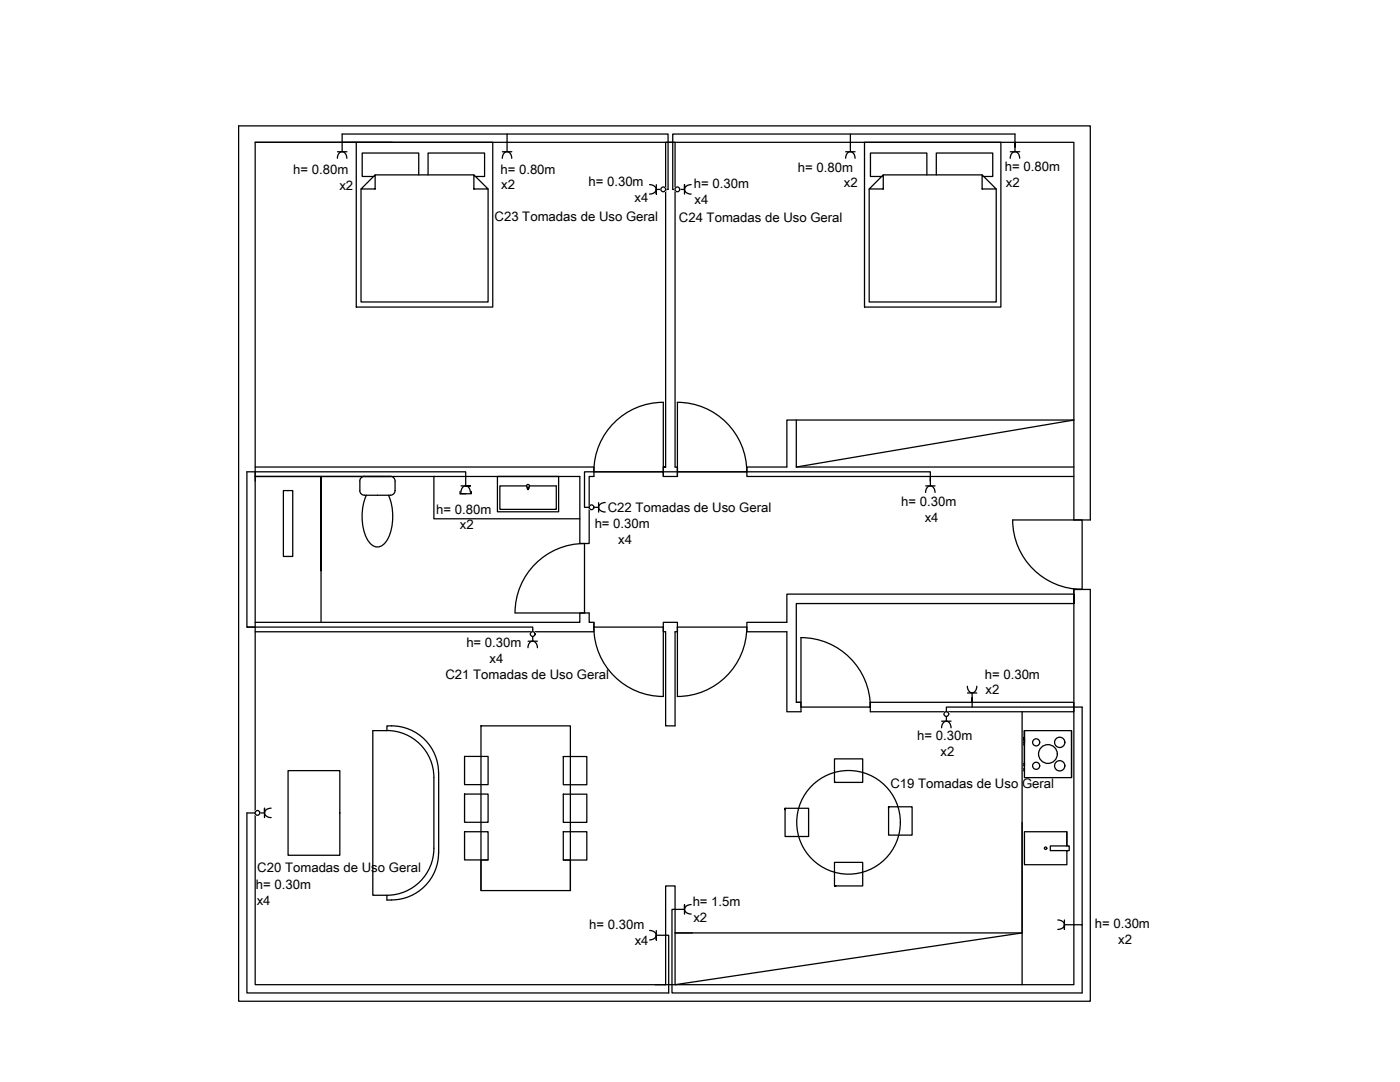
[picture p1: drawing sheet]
<svg xmlns="http://www.w3.org/2000/svg" width="279mm" height="216mm" viewBox="0 0 279 216" stroke-linecap="round" stroke-linejoin="round" font-family="sans-serif">
<!-- layer: 0 -->
<g fill="none" stroke="#000" stroke-width=".25">
<path d="M50.9 28.4h163.4v75.4h3.3v-78.7h-170v174.7h170v-82.2h-3.3v2.8v-1.9h-57.3v5.7h-7.9v1.9h7.9v15.9h2.9v-14.8a13.9 13.9 0 0 1 13.8 13.9M50.9 28.4v168.1h163.4v-78.9h1.7v-13.8h-13.9a13.9 13.9 0 0 0 13.9 13.8M50.9 28.4h27.4M71.1 28.4h27.2v32.9h-27.2zM72.1 37.7v22.6h25.3v-22.6M72.1 37.7l2.8-2.8v2.8zM74.9 34.9h19.7M83.6 34.9v-4.4h-11.3v4.7h2.2M85.4 34.9v-4.4h11.3v4.7h-1.8M94.6 34.9l2.8 2.8h-2.8zM172.5 28.4h27.2v32.9h-27.2zM173.5 37.7v22.6h25.3v-22.6"/>
<path d="M176.3 34.9v2.8h-2.8zM176.3 34.9h19.7M185 34.9v-4.4h-11.3v4.7h2.3M186.9 34.9v-4.4h11.2v4.7h-1.8M196 34.9l2.8 2.8h-2.8zM50.9 93.2h67.6v.9M50.9 94.1v1.9M56.6 97.9h1.8v13.1h-1.8zM64 95.1l.1 29.1M72.7 95.1a.94 .94 0 0 0-.9 .9v1.9a.91 .91 0 0 0 .9 .9h5.2M73.1 98.8a10.5 10.5 0 0 0 .5 9.3 1.94 1.94 0 0 0 1.7 1 1.94 1.94 0 0 0 1.7-1 10.4 10.4 0 0 0 .5-9.3M77.9 95.1a.94 .94 0 0 1 .9 .9v1.9a.94 .94 0 0 1-.9 .9"/>
<path d="M77.9 95.1h-27h64.8v13.4h.9M86.6 95.1v8.4h29.1M99.3 95.1h12.2v7h-12.2zM105.1 97h-5.3v4.6h11.2v-4.6h-5.3M105.2 96.7h.2l.3 .2-.3 .8-.3-.8zM118.5 94.1a13.9 13.9 0 0 1 13.9-13.8v13.8M118.5 94.1v1h-.9v13.4h-1M118.5 94.1h13.9v1M132.4 93.2h.4h-.4v.9M132.8 93.2v-64.8h1.9v64.8h.5v1.9h-2.8v-1M135.2 80.3a13.9 13.9 0 0 1 13.8 13.8M135.2 94.1h13.9"/>
<path d="M135.2 80.3v14.8M149.1 94.1v1h65.2M158.9 83.8h-1.9v9.4h-7.9v.9M158.9 83.8h55.4l-55.4 9.4zM158.9 93.2h55.4M116.6 108.5a13.9 13.9 0 0 0-13.8 13.8M116.6 108.5v13.8h1v1.9h.9v.9M102.8 122.3h13.8h-.9v1.9h-64.8M118.5 125.1a13.9 13.9 0 0 0 13.9 13.9v-13.9M118.5 125.1v1h-67.6M118.5 124.2v.9M118.5 125.1h13.9"/>
<path d="M132.4 125.1v1h.4v18.7h1.9v-18.7h.5v-1M132.4 125.1v-.9h2.8v.9M135.2 125.1h13.9M135.2 125.1v13.9M149 125.1a13.9 13.9 0 0 1-13.8 13.9M214.3 120.4h-55.4v19.7h1M57.5 153.8h10.3v16.9h-10.3zM77.2 145.8a9.4 9.4 0 0 1 9.4 9.4v14.1M87.5 154.2a9.5 9.5 0 0 0-10.3-9.4v1h-2.8v32.8h2.8v1h.9M87.5 154.2v16M92.7 150.9h4.7v5.7h-4.7zM92.7 158.4h4.7v5.7h-4.7z"/>
<path d="M96 144.8h17.8v32.9h-17.8zM112.4 151h4.7v5.6h-4.7zM112.4 158.5h4.7v5.6h-4.7zM158.9 140.1h1v1h13.8v-1v1.9h40.6v-1.9h-40.6M166.5 156.1h5.7v-4.7h-5.7v4.7h.3M204 142v54.5M204.4 147.7v-.6v1v-2.3v7M204.4 153.3v.5v-.5M204.4 152.3v.5v-.5M204.4 145.8h9.4v9.4h-9.4zM204.4 147.7v.9v-.5M213.8 145.8v9.4"/>
<path d="M86.6 169.3a9.4 9.4 0 0 1-9.4 9.3M87.5 170.2a9.4 9.4 0 0 1-9.4 9.4M92.7 166h4.7v5.6h-4.7zM97.4 171.6h-1.4v6.1M112.4 166h4.7v5.6h-4.7zM112.4 171.6h1.4v6.1M156.7 161.3v5.6h4.7v-5.6h-4.7v.3M166.5 176.8h5.7v-4.7h-5.7v4.7h.3M177.3 161v5.6h4.7v-5.6h-4.7v.3M212.9 166v2.8h-3.3v.9h3.8v-.9h-.5v-2.8h-8.5v6.5h8.5v-2.8M134.7 186.2h69.3l-69.3 10.3zM138.2 186.2h-3.5v-9.4h-1.9v19.7h-2.1"/>
<circle cx="105.4" cy="97.4" r=".14"/>
<circle cx="206.8" cy="148.1" r=".71"/>
<circle cx="206.8" cy="152.8" r=".71"/>
<circle cx="209.1" cy="150.5" r="1.87"/>
<circle cx="211.5" cy="148.1" r="1.03"/>
<circle cx="211.5" cy="152.8" r="1.03"/>
<circle cx="169.3" cy="164.1" r="10.3"/>
<circle cx="208.7" cy="169.3" r=".24"/>
</g>
<!-- layer: Tomada -->
<g fill="none" stroke="#000" stroke-width=".25">
<path d="M67.3 31.6a.98 .98 0 0 1 .4-1.1 .98 .98 0 0 1 1.1 0l.4 1.1M67.4 30.3h1.8M68.3 28.4h2.8M68.3 28.4v1.9M68.3 28.4v-1.7h65v11.1h-.5M100.2 31.6a.98 .98 0 0 1 .4-1.1 .98 .98 0 0 1 1.1 0l.4 1.1M100.3 30.3h1.9M101.2 26.7v3.6M129.6 36.8a.98 .98 0 0 1 1.1 .4 .98 .98 0 0 1 0 1.1l-1.1 .4M131 36.8v1.9v-.9h.9M135.7 37.8h.9v-1v1.9M137.9 36.8a.98 .98 0 0 0-1 .4 .98 .98 0 0 0 0 1.1l1 .4"/>
<path d="M168.8 30.3h1.8M168.8 31.6a.98 .98 0 0 1 .3-1.1 .98 .98 0 0 1 1.2 0l.3 1.1M169.7 26.7v3.6M201.6 31.6a.98 .98 0 0 1 .4-1.1 .98 .98 0 0 1 1.1 0l.4 1.1M201.6 30.3h1.9M202.6 29.3v-.9v1.9M202.6 28.4v-1.7h-68.3v11.1h.4M91.8 98.1v.4h2.3v-.4M91.8 98.5h1.1M92 98.3a.98 .98 0 0 1 .4-1.1 .98 .98 0 0 1 1.1 0l.4 1.1M92 97h1.9h-1v-2.9h-43.6v31h1.6M184.7 98.3a.98 .98 0 0 1 .4-1.1 .98 .98 0 0 1 1.1 0l.4 1.1"/>
<path d="M184.7 97h1.9M185.7 96v-.9v1.9M185.7 95.1v-1h-69.1v7.1h1M118.5 101.2h1M119.5 100.3v1.9M120.8 100.3a.98 .98 0 0 0-1.1 .4 .98 .98 0 0 0 0 1.1l1.1 .4M49.3 125.1h57v1M105.4 129.2a.98 .98 0 0 1 .3-1 .98 .98 0 0 1 1.2 0l.4 1M105.4 127.9h1.9M106.3 127v.9M193.1 136.9a.98 .98 0 0 0 .3 1.1 .98 .98 0 0 0 1.2 0l.3-1.1M193.1 138.3h1.8"/>
<path d="M194 138.3v1.8v-.9M187.9 143.9h1.9M187.9 145.2a.98 .98 0 0 1 .4-1 .98 .98 0 0 1 1.1 0l.4 1M188.9 142v-.9h27.1v43.4M188.9 143v.9M194 140.1v1M50.9 162.2h-1.6v35.9h84.2v-11.5h-2.5v1v-1.9M51.9 162.2h.9v-.9v1.8M54.1 161.3a.98 .98 0 0 0-1 .3 .98 .98 0 0 0-.1 1.2l1.1 .3M129.6 185.7a.98 .98 0 0 1 1.1 .3 .98 .98 0 0 1 0 1.2l-1.1 .4M136.6 182.4v-1.9v1h-2.5v16.6h81.9v-13.6h-3.6v1v-1.9M137.9 180.5a.98 .98 0 0 0-1 .4 .98 .98 0 0 0 0 1.1l1 .4"/>
<path d="M211.1 183.6a.98 .98 0 0 1 1.1 .3 .98 .98 0 0 1 0 1.2l-1.1 .4"/>
<circle cx="132.4" cy="37.8" r=".48"/>
<circle cx="135.2" cy="37.8" r=".48"/>
<circle cx="118.1" cy="101.2" r=".48"/>
<circle cx="106.3" cy="126.5" r=".48"/>
<circle cx="188.9" cy="142.5" r=".48"/>
<circle cx="51.4" cy="162.2" r=".48"/>
</g>
<g fill="#fff" stroke="#fff" stroke-width=".2">
<path d="M135.1 37.3h.2z"/>
<path d="M135.1 38.2h.2z"/>
<path d="M132.3 37.3h.1z"/>
<path d="M132.3 38.2h.2z"/>
<path d="M118 100.8h.1z"/>
<path d="M118 101.7h.2z"/>
<path d="M188.8 142h.1z"/>
<path d="M188.8 143h.2z"/>
<path d="M51.3 161.7h.1z"/>
<path d="M51.3 162.7h.2z"/>
<path d="M106.3 126.1h.1z"/>
<path d="M106.2 127h.2z"/>
<path d="M135.1 37.3h.2zM135.1 37.3h.2z"/>
<path d="M135.1 37.3l.2 .1zM135 37.4h.3z"/>
<path d="M135 37.4h.4zM135 37.4h.4z"/>
<path d="M135 37.4h.4zM135 37.4h.4z"/>
<path d="M135 37.4h.5zM135 37.4h.5z"/>
<path d="M134.9 37.4h.6zM134.9 37.4h.6z"/>
<path d="M134.9 37.4l.6 .1zM134.9 37.5h.6z"/>
<path d="M134.9 37.5h.7zM134.9 37.5h.7z"/>
<path d="M134.8 37.5h.8zM134.8 37.5h.8z"/>
<path d="M134.8 37.5l.8 .1zM134.8 37.5l.8 .1z"/>
<path d="M134.8 37.6h.8zM134.8 37.6h.8z"/>
<path d="M134.8 37.6h.8zM134.8 37.6h.8z"/>
<path d="M134.7 37.6l1 .1zM134.7 37.6l1 .1z"/>
<path d="M134.7 37.7l1 .1zM134.7 37.7l1 .1z"/>
<path d="M134.7 37.8h1zM134.7 37.8h1z"/>
<path d="M134.7 37.8h1zM134.7 37.8h1z"/>
<path d="M134.7 37.8l1 .1zM134.7 37.8l1 .1z"/>
<path d="M134.7 37.9h1zM134.7 37.9h.9z"/>
<path d="M134.7 37.9l.9 .1zM134.7 37.9l.9 .1z"/>
<path d="M134.8 38h.8zM134.8 38h.8z"/>
<path d="M134.8 38h.8zM134.8 38l.8 .1z"/>
<path d="M134.8 38.1h.8zM134.8 38.1h.8z"/>
<path d="M134.8 38.1h.8zM134.8 38.1h.7z"/>
<path d="M134.9 38.1h.6zM134.9 38.1h.6z"/>
<path d="M134.9 38.1h.6zM134.9 38.1l.6 .1z"/>
<path d="M134.9 38.2h.6zM134.9 38.2h.5z"/>
<path d="M135 38.2h.4zM135 38.2h.4z"/>
<path d="M135 38.2h.4zM135 38.2h.3z"/>
<path d="M135 38.2h.3zM135 38.2h.3z"/>
<path d="M135.1 38.2l.2 .1zM135.1 38.3h.2z"/>
<path d="M132.3 37.3h.2zM132.3 37.3h.2z"/>
<path d="M132.3 37.3l.2 .1zM132.2 37.4h.3z"/>
<path d="M132.2 37.4h.4zM132.2 37.4h.4z"/>
<path d="M132.2 37.4h.4zM132.1 37.4h.5z"/>
<path d="M132.1 37.4h.6zM132.1 37.4h.6z"/>
<path d="M132.1 37.4h.6zM132.1 37.4h.6z"/>
<path d="M132.1 37.4l.6 .1zM132 37.5h.7z"/>
<path d="M132 37.5h.8zM132 37.5h.8z"/>
<path d="M132 37.5h.8zM132 37.5h.8z"/>
<path d="M132 37.5l.8 .1zM132 37.5l.8 .1z"/>
<path d="M132 37.6h.8zM132 37.6h.8z"/>
<path d="M132 37.6h.8zM132 37.6h.8z"/>
<path d="M131.9 37.6l.9 .1zM131.9 37.6l.9 .1z"/>
<path d="M131.9 37.7l.9 .1zM131.9 37.7l.9 .1z"/>
<path d="M131.9 37.8h.9zM131.9 37.8h.9z"/>
<path d="M131.9 37.8h.9zM131.9 37.8h.9z"/>
<path d="M131.9 37.8l.9 .1zM131.9 37.8l.9 .1z"/>
<path d="M131.9 37.9h.9zM131.9 37.9h.9z"/>
<path d="M131.9 37.9l.9 .1zM131.9 37.9l.9 .1z"/>
<path d="M132 38h.8zM132 38h.8z"/>
<path d="M132 38h.8zM132 38l.8 .1z"/>
<path d="M132 38.1h.8zM132 38.1h.8z"/>
<path d="M132 38.1h.8zM132 38.1h.7z"/>
<path d="M132 38.1h.7zM132 38.1h.7z"/>
<path d="M132.1 38.1h.6zM132.1 38.1l.6 .1z"/>
<path d="M132.1 38.2h.6zM132.1 38.2h.5z"/>
<path d="M132.1 38.2h.5zM132.1 38.2h.5z"/>
<path d="M132.2 38.2h.4zM132.2 38.2h.3z"/>
<path d="M132.2 38.2h.3zM132.2 38.2h.3z"/>
<path d="M132.3 38.2l.1 .1zM132.3 38.3h.1z"/>
<path d="M118 100.8h.2zM118 100.8h.2z"/>
<path d="M118 100.8h.2zM117.9 100.8h.3z"/>
<path d="M117.9 100.8h.4zM117.9 100.8h.4z"/>
<path d="M117.9 100.8h.4zM117.8 100.8h.5z"/>
<path d="M117.8 100.8l.5 .1zM117.8 100.9h.5z"/>
<path d="M117.8 100.9h.6zM117.8 100.9h.6z"/>
<path d="M117.8 100.9h.6zM117.7 100.9h.7z"/>
<path d="M117.7 100.9l.7 .1zM117.7 100.9l.7 .1z"/>
<path d="M117.7 101h.7zM117.7 101h.7z"/>
<path d="M117.7 101h.8zM117.7 101h.8z"/>
<path d="M117.6 101l.9 .1zM117.6 101l.9 .1z"/>
<path d="M117.6 101.1h.9zM117.6 101.1h.9z"/>
<path d="M117.6 101.1h.9zM117.6 101.1h.9z"/>
<path d="M117.6 101.1l.9 .1zM117.6 101.1l.9 .1z"/>
<path d="M117.6 101.2h.9zM117.6 101.2h.9z"/>
<path d="M117.6 101.2l.9 .1zM117.6 101.2l.9 .1z"/>
<path d="M117.6 101.3h.9zM117.6 101.3h.9z"/>
<path d="M117.6 101.3l.9 .1zM117.6 101.3l.9 .1z"/>
<path d="M117.6 101.4h.9zM117.6 101.4h.9z"/>
<path d="M117.6 101.4h.9zM117.6 101.4l.9 .1z"/>
<path d="M117.6 101.5h.9zM117.6 101.5h.8z"/>
<path d="M117.7 101.5h.7zM117.7 101.5h.7z"/>
<path d="M117.7 101.5h.7zM117.7 101.5l.7 .1z"/>
<path d="M117.7 101.6h.7zM117.7 101.6h.7z"/>
<path d="M117.8 101.6h.6zM117.8 101.6h.5z"/>
<path d="M117.8 101.6h.5zM117.8 101.6l.5 .1z"/>
<path d="M117.8 101.7h.5zM117.8 101.7h.5z"/>
<path d="M117.9 101.7h.4zM117.9 101.7h.3z"/>
<path d="M117.9 101.7h.3zM117.9 101.7h.3z"/>
<path d="M118 101.7h.1zM118 101.7h.1z"/>
<path d="M188.8 142h.2zM188.8 142h.2z"/>
<path d="M188.8 142h.2zM188.7 142h.3z"/>
<path d="M188.7 142l.4 .1zM188.7 142.1h.4z"/>
<path d="M188.7 142.1h.4zM188.6 142.1h.5z"/>
<path d="M188.6 142.1h.5zM188.6 142.1h.5z"/>
<path d="M188.6 142.1h.6zM188.6 142.1h.6z"/>
<path d="M188.6 142.1l.6 .1zM188.6 142.1l.6 .1z"/>
<path d="M188.5 142.2h.7zM188.5 142.2h.7z"/>
<path d="M188.5 142.2h.8zM188.5 142.2h.8z"/>
<path d="M188.5 142.2l.8 .1zM188.5 142.2l.8 .1z"/>
<path d="M188.4 142.3h.9zM188.4 142.3h.9z"/>
<path d="M188.4 142.3l.9 .1zM188.4 142.3l.9 .1z"/>
<path d="M188.4 142.4h.9zM188.4 142.4h.9z"/>
<path d="M188.4 142.4h.9zM188.4 142.4h.9z"/>
<path d="M188.4 142.4l.9 .1zM188.4 142.4l.9 .1z"/>
<path d="M188.4 142.5h.9zM188.4 142.5h.9z"/>
<path d="M188.4 142.5l.9 .1zM188.4 142.5l.9 .1z"/>
<path d="M188.4 142.6h.9zM188.4 142.6h.9z"/>
<path d="M188.4 142.6h.9zM188.4 142.6l.9 .1z"/>
<path d="M188.4 142.7h.9zM188.4 142.7h.9z"/>
<path d="M188.4 142.7h.9zM188.4 142.7h.9z"/>
<path d="M188.5 142.7h.8zM188.5 142.7l.7 .1z"/>
<path d="M188.5 142.8h.7zM188.5 142.8h.7z"/>
<path d="M188.5 142.8h.7zM188.5 142.8h.7z"/>
<path d="M188.6 142.8h.6zM188.6 142.8l.5 .1z"/>
<path d="M188.6 142.9h.5zM188.6 142.9h.5z"/>
<path d="M188.6 142.9h.5zM188.6 142.9h.5z"/>
<path d="M188.7 142.9h.4zM188.7 142.9h.3z"/>
<path d="M188.7 142.9h.3zM188.7 142.9l.3 .1z"/>
<path d="M188.8 143h.1zM188.8 143h.1z"/>
<path d="M51.3 161.7h.2zM51.3 161.7h.2z"/>
<path d="M51.3 161.7l.2 .1zM51.2 161.8h.3z"/>
<path d="M51.2 161.8h.4zM51.2 161.8h.4z"/>
<path d="M51.2 161.8h.4zM51.2 161.8h.4z"/>
<path d="M51.2 161.8h.5zM51.1 161.8h.6z"/>
<path d="M51.1 161.8l.6 .1zM51.1 161.9h.6z"/>
<path d="M51.1 161.9h.6zM51.1 161.9h.6z"/>
<path d="M51.1 161.9h.7zM51 161.9h.8z"/>
<path d="M51 161.9l.8 .1zM51 161.9l.8 .1z"/>
<path d="M51 162h.8zM51 162h.8z"/>
<path d="M51 162h.8zM51 162h.8z"/>
<path d="M50.9 162l.9 .1zM50.9 162l.9 .1z"/>
<path d="M50.9 162.1h1zM50.9 162.1h1z"/>
<path d="M50.9 162.1l1 .1zM50.9 162.1l1 .1z"/>
<path d="M50.9 162.2h1zM50.9 162.2h1z"/>
<path d="M50.9 162.2l1 .1zM50.9 162.2l1 .1z"/>
<path d="M50.9 162.3h1zM50.9 162.3h1z"/>
<path d="M50.9 162.3h1zM50.9 162.3h.9z"/>
<path d="M50.9 162.3h.9zM50.9 162.3l.9 .1z"/>
<path d="M50.9 162.4h.9zM50.9 162.4h.9z"/>
<path d="M51 162.4h.8zM51 162.4l.8 .1z"/>
<path d="M51 162.5h.8zM51 162.5h.8z"/>
<path d="M51 162.5h.8zM51 162.5h.7z"/>
<path d="M51.1 162.5h.6zM51.1 162.5l.6 .1z"/>
<path d="M51.1 162.6h.6zM51.1 162.6h.6z"/>
<path d="M51.1 162.6h.6zM51.1 162.6h.5z"/>
<path d="M51.2 162.6h.4zM51.2 162.6h.4z"/>
<path d="M51.2 162.6h.4zM51.2 162.6l.3 .1z"/>
<path d="M51.2 162.7h.3zM51.2 162.7h.3z"/>
<path d="M51.3 162.7h.1zM51.3 162.7h.1z"/>
<path d="M106.3 126.1h.1zM106.2 126.1h.2z"/>
<path d="M106.2 126.1h.3zM106.2 126.1h.3z"/>
<path d="M106.2 126.1h.3zM106.1 126.1h.4z"/>
<path d="M106.1 126.1h.5zM106.1 126.1h.5z"/>
<path d="M106.1 126.1h.5zM106 126.1h.6z"/>
<path d="M106 126.1l.6 .1zM106 126.1l.6 .1z"/>
<path d="M106 126.2h.7zM106 126.2h.7z"/>
<path d="M106 126.2h.7zM106 126.2h.7z"/>
<path d="M106 126.2l.7 .1zM106 126.2l.7 .1z"/>
<path d="M105.9 126.3h.8zM105.9 126.3h.8z"/>
<path d="M105.9 126.3l.9 .1zM105.9 126.3l.9 .1z"/>
<path d="M105.9 126.4h.9zM105.9 126.4h.9z"/>
<path d="M105.9 126.4h.9zM105.9 126.4h.9z"/>
<path d="M105.9 126.4l.9 .1zM105.9 126.4l.9 .1z"/>
<path d="M105.9 126.5h.9zM105.9 126.5h.9z"/>
<path d="M105.9 126.5l.9 .1zM105.9 126.5l.9 .1z"/>
<path d="M105.9 126.6h.9zM105.9 126.6h.9z"/>
<path d="M105.9 126.6h.9zM105.9 126.6l.9 .1z"/>
<path d="M105.9 126.7h.9zM105.9 126.7h.9z"/>
<path d="M105.9 126.7h.9zM105.9 126.7h.8z"/>
<path d="M105.9 126.7h.8zM105.9 126.7l.8 .1z"/>
<path d="M105.9 126.8h.8zM105.9 126.8h.8z"/>
<path d="M106 126.8h.7zM106 126.8h.7z"/>
<path d="M106 126.8h.7zM106 126.8l.6 .1z"/>
<path d="M106 126.9h.6zM106 126.9h.6z"/>
<path d="M106 126.9h.6zM106 126.9h.6z"/>
<path d="M106.1 126.9h.5zM106.1 126.9l.4 .1z"/>
<path d="M106.1 127h.4zM106.1 127h.4z"/>
<path d="M106.2 127h.3zM106.2 127h.2z"/>
<path d="M106.2 127h.2zM106.3 127h.1z"/>
</g>
<g font-size="2.6">
<text x="58.5" y="34.8">h= 0.80m</text>
<text x="99.9" y="34.7">h= 0.80m</text>
<text x="159.2" y="34.2">h= 0.80m</text>
<text x="200.6" y="34.1">h= 0.80m</text>
<text x="67.7" y="37.9">x2</text>
<text x="100" y="37.8">x2</text>
<text x="117.4" y="37.2">h= 0.30m</text>
<text x="126.6" y="40.3">x4</text>
<text x="138.5" y="37.5">h= 0.30m</text>
<text x="138.6" y="40.7">x4</text>
<text x="168.4" y="37.4">x2</text>
<text x="200.7" y="37.2">x2</text>
<text x="98.7" y="44.1">C23 Tomadas de Uso Geral</text>
<text x="135.5" y="44.3">C24 Tomadas de Uso Geral</text>
<text x="179.9" y="101.1">h= 0.30m</text>
<text x="87.1" y="102.5">h= 0.80m</text>
<text x="91.8" y="105.6">x2</text>
<text x="118.7" y="105.3">h= 0.30m</text>
<text x="121.3" y="102.2">C22 Tomadas de Uso Geral</text>
<text x="184.6" y="104.2">x4</text>
<text x="123.4" y="108.5">x4</text>
<text x="93.1" y="129.1">h= 0.30m</text>
<text x="88.9" y="135.5">C21 Tomadas de Uso Geral</text>
<text x="97.7" y="132.2">x4</text>
<text x="196.5" y="135.4">h= 0.30m</text>
<text x="196.7" y="138.5">x2</text>
<text x="183" y="147.8">h= 0.30m</text>
<text x="187.7" y="150.9">x2</text>
<text x="177.7" y="157.3">C19 Tomadas de Uso Geral</text>
<text x="51.4" y="173.9">C20 Tomadas de Uso Geral</text>
<text x="51.1" y="177.4">h= 0.30m</text>
<text x="51.2" y="180.5">x4</text>
<text x="117.6" y="185.4">h= 0.30m</text>
<text x="138.2" y="180.8">h= 1.5m</text>
<text x="138.4" y="184">x2</text>
<text x="218.5" y="185.3">h= 0.30m</text>
<text x="126.7" y="188.6">x4</text>
<text x="223.2" y="188.4">x2</text>
</g>
</svg>
